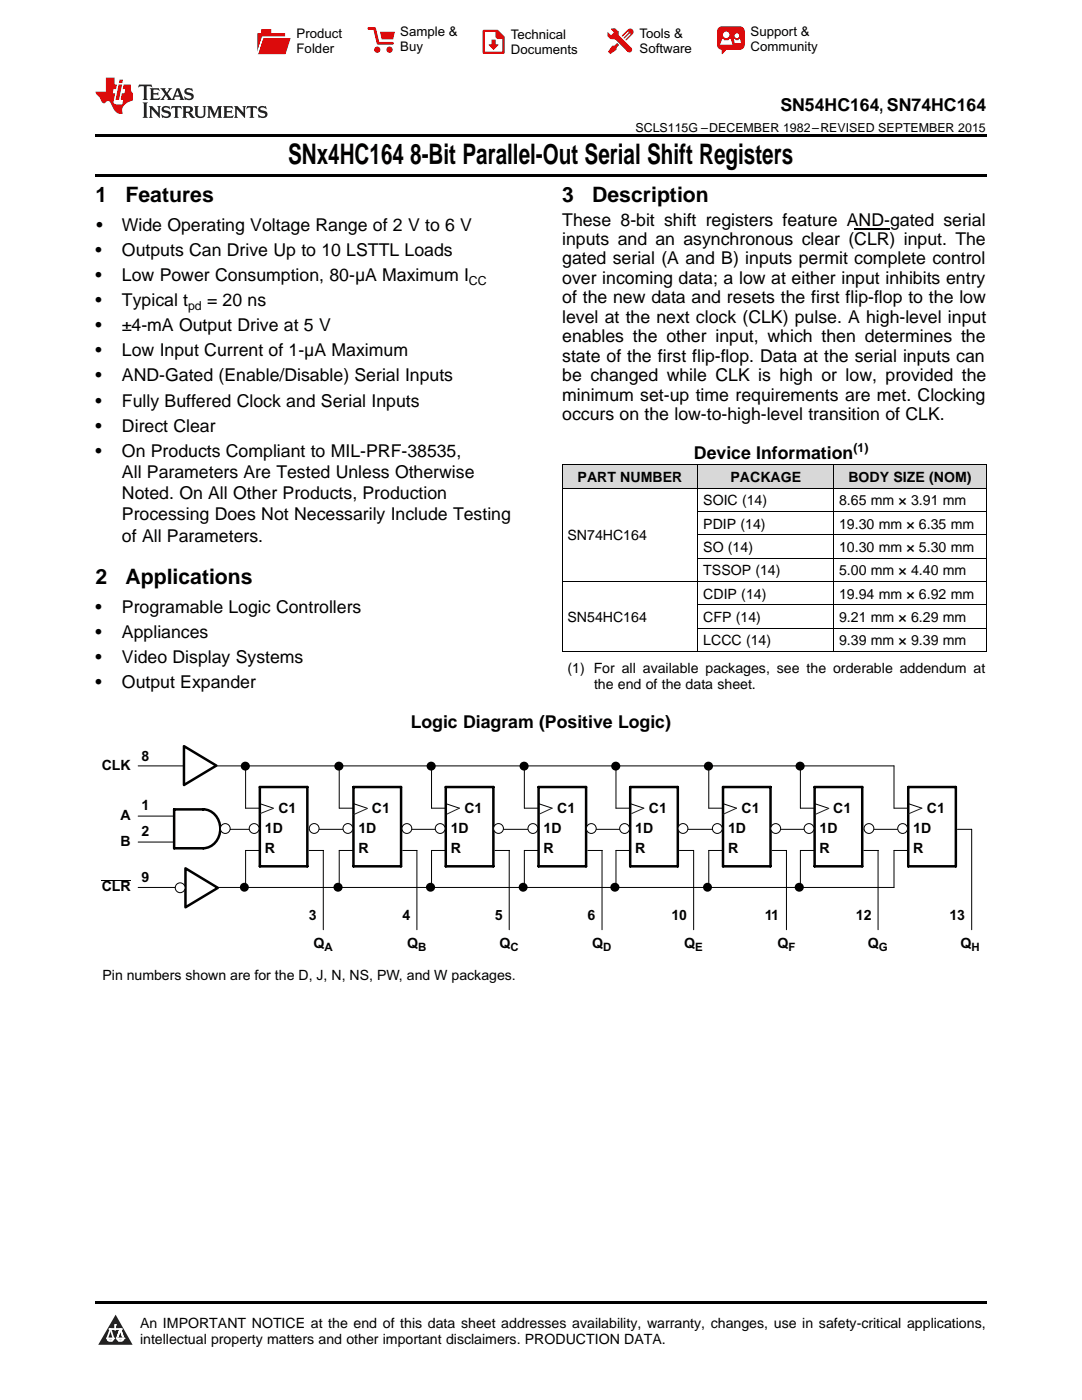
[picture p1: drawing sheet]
<svg xmlns="http://www.w3.org/2000/svg" width="216mm" height="279mm" viewBox="0 0 216 279" stroke-linecap="round" stroke-linejoin="round" font-family="sans-serif">
<g fill="#d8d8d8">
<path d="M112.2 92.8h27.1v4.7h-27.1z"/>
<path d="M139.3 92.8h27.1v4.7h-27.1z"/>
<path d="M166.4 92.8h30.4v4.7h-30.4z"/>
</g>
<path d="M23.1 262.4l3.4 6h-6.9z" fill="#231f20"/>
<path d="M21.4 267.1h1.2l-.3 .5h-.3a.55 .55 0 0 1-.6-.5z" fill-rule="evenodd" fill="#fff"/>
<path d="M21.4 267.1h1.2l-.3 .5h-.3a.55 .55 0 0 1-.6-.5z" fill="none" stroke="#231f20" stroke-width=".34"/>
<path d="M21.4 267.1l1.2 .1-.3 .4h-.5z" fill="none" stroke="#fff" stroke-width=".34"/>
<path d="M23 265.3h.1" fill="none" stroke="#fff" stroke-width=".34"/>
<path d="M23 264.4v.9z" fill="#fff"/>
<path d="M23 264.4v.9z" fill="none" stroke="#fff" stroke-width=".34"/>
<circle cx="23" cy="264.4" r=".17" fill="#fff"/>
<path d="M21.9 265.2h.1" fill="none" stroke="#fff" stroke-width=".34"/>
<path d="M21.9 265.2h2.3z" fill="#fff"/>
<path d="M21.9 265.2h2.3z" fill="none" stroke="#fff" stroke-width=".34"/>
<circle cx="24.2" cy="265.2" r=".17" fill="#fff"/>
<path d="M23.3 267.1h.1" fill="none" stroke="#fff" stroke-width=".34"/>
<path d="M24 265.2l-.7 1.9z" fill="#fff"/>
<path d="M24 265.2l-.7 1.9z" fill="none" stroke="#fff" stroke-width=".34"/>
<path d="M24 265.2l.7 1.9z" fill="#fff"/>
<path d="M24 265.2l.7 1.9z" fill="none" stroke="#fff" stroke-width=".34"/>
<path d="M24.6 267.1h.1" fill="none" stroke="#fff" stroke-width=".34"/>
<circle cx="21.4" cy="267.1" r=".17" fill="#fff"/>
<path d="M22.1 265.2l-.7 1.9z" fill="#fff"/>
<path d="M22.1 265.2l-.7 1.9z" fill="none" stroke="#fff" stroke-width=".34"/>
<path d="M22.1 265.2l.5 1.9z" fill="#fff"/>
<path d="M22.1 265.2l.5 1.9z" fill="none" stroke="#fff" stroke-width=".34"/>
<circle cx="22.6" cy="267.1" r=".17" fill="#fff"/>
<path d="M23.4 267.1h1.3a.65 .65 0 0 1-.7 .5 .65 .65 0 0 1-.6-.5z" fill-rule="evenodd" fill="#fff"/>
<path d="M23.4 267.1h1.3a.65 .65 0 0 1-.7 .5 .65 .65 0 0 1-.6-.5z" fill="none" stroke="#231f20" stroke-width=".34"/>
<path d="M23.4 267.1h1.3l-.4 .5h-.6z" fill="none" stroke="#fff" stroke-width=".34"/>
<path d="M23.3 267.1h.1" fill="none" stroke="#fff" stroke-width=".34"/>
<circle cx="24.7" cy="267.1" r=".17" fill="#fff"/>
<path d="M19 259.7h177.8v.5h-177.8z" fill="#000"/>
<path d="M27.6 152.9h150.8M20.3 175.6h5.8" fill="none" stroke="#000" stroke-width=".2"/>
<path d="M36.7 148.9l6.5 3.9-6.5 3.9z" fill="#fff"/>
<path d="M36.7 148.9l6.5 3.9-6.5 3.9z" fill="none" stroke="#000" stroke-width=".5"/>
<path d="M27.6 177.1h150.8" fill="none" stroke="#000" stroke-width=".2"/>
<path d="M37 173.3l6.5 3.9-6.5 3.9z" fill="#fff"/>
<path d="M37 173.3l6.5 3.9-6.5 3.9z" fill="none" stroke="#000" stroke-width=".5"/>
<circle cx="35.9" cy="177.2" r=".98" fill="#fff"/>
<circle cx="35.9" cy="177.2" r=".98" fill="none" stroke="#000" stroke-width=".2"/>
<path d="M40.5 161.5a4 4 0 0 1 3.4 2.9 4 4 0 0 1-1.4 4.2l-1.2 .6-.7 .1M40.6 161.5h-5.9v7.8h5.9" fill="none" stroke="#000" stroke-width=".5"/>
<circle cx="44.9" cy="165.4" r=".98" fill="#fff"/>
<g fill="none" stroke="#000" stroke-width=".2">
<path d="M27.6 168.1h7M27.6 162.9h7M46 165.5h5.8M51.8 160.4l2.7 .9"/>
<circle cx="44.9" cy="165.4" r=".98"/>
</g>
<path d="M51.8 157.1h9.5v15.8h-9.5z" fill="none" stroke="#000" stroke-width=".5"/>
<circle cx="50.7" cy="165.4" r=".98" fill="#fff"/>
<g fill="none" stroke="#000" stroke-width=".2">
<path d="M49 152.9v8.4M49 161.3h2.8M51.8 169.7h-2.8v7.4M61.7 169.7h2.8v15.9M61.7 165.5h8.8M70.5 160.4l2.7 .9"/>
<circle cx="50.7" cy="165.4" r=".98"/>
</g>
<g fill="#000">
<circle cx="49" cy="152.9" r=".73"/>
<circle cx="48.8" cy="177.1" r=".72"/>
</g>
<g fill="none" stroke="#000" stroke-width=".34">
<circle cx="49" cy="152.9" r=".73"/>
<circle cx="48.8" cy="177.1" r=".72"/>
</g>
<path d="M70.5 157.1h9.5v15.8h-9.5z" fill="none" stroke="#000" stroke-width=".5"/>
<circle cx="69.4" cy="165.3" r=".98" fill="#fff"/>
<g fill="none" stroke="#000" stroke-width=".2">
<path d="M67.7 152.9v8.4h2.8M70.5 169.7h-2.8v7.4M80.3 169.7h2.9v15.9"/>
<circle cx="69.4" cy="165.3" r=".98"/>
</g>
<g fill="#000">
<circle cx="67.6" cy="152.9" r=".73"/>
<circle cx="67.5" cy="177.1" r=".73"/>
</g>
<g fill="none" stroke="#000" stroke-width=".34">
<circle cx="67.6" cy="152.9" r=".73"/>
<circle cx="67.5" cy="177.1" r=".73"/>
</g>
<circle cx="62.7" cy="165.3" r=".98" fill="#fff"/>
<g fill="none" stroke="#000" stroke-width=".2">
<path d="M80.1 165.5h8.8M89 160.4l2.7 .9"/>
<circle cx="62.7" cy="165.3" r=".98"/>
</g>
<path d="M88.9 157.1h9.5v15.8h-9.5z" fill="none" stroke="#000" stroke-width=".5"/>
<circle cx="87.8" cy="165.4" r=".98" fill="#fff"/>
<g fill="none" stroke="#000" stroke-width=".2">
<path d="M86.1 152.9v8.4h2.8M88.9 169.7h-2.8v7.4M98.6 165.5h8.9M98.8 169.7h2.8v15.9M107.5 160.4l2.7 .9"/>
<circle cx="87.8" cy="165.4" r=".98"/>
</g>
<g fill="#000">
<circle cx="86" cy="152.9" r=".73"/>
<circle cx="85.9" cy="177.1" r=".73"/>
</g>
<g fill="none" stroke="#000" stroke-width=".34">
<circle cx="86" cy="152.9" r=".73"/>
<circle cx="85.9" cy="177.1" r=".73"/>
</g>
<path d="M107.5 157.1h9.4v15.8h-9.4z" fill="none" stroke="#000" stroke-width=".5"/>
<circle cx="106.3" cy="165.4" r=".98" fill="#fff"/>
<g fill="none" stroke="#000" stroke-width=".2">
<path d="M104.6 152.9v8.4h2.9M107.5 169.7h-2.9v7.4M116.9 165.5h8.8M117.3 169.7h2.8v15.9M125.8 160.4l2.7 .9"/>
<circle cx="106.3" cy="165.4" r=".98"/>
</g>
<g fill="#000">
<circle cx="104.6" cy="152.9" r=".73"/>
<circle cx="104.4" cy="177.1" r=".72"/>
</g>
<g fill="none" stroke="#000" stroke-width=".34">
<circle cx="104.6" cy="152.9" r=".73"/>
<circle cx="104.4" cy="177.1" r=".72"/>
</g>
<path d="M125.7 157.1h9.5v15.8h-9.5z" fill="none" stroke="#000" stroke-width=".5"/>
<circle cx="124.6" cy="165.4" r=".98" fill="#fff"/>
<g fill="none" stroke="#000" stroke-width=".2">
<path d="M122.9 152.9v8.4h2.8M125.7 169.7h-2.8v7.4M135.4 165.5h8.9M135.6 169.7h2.8v15.9M144.3 160.4l2.7 .9"/>
<circle cx="124.6" cy="165.4" r=".98"/>
</g>
<g fill="#000">
<circle cx="122.9" cy="152.9" r=".73"/>
<circle cx="122.7" cy="177.1" r=".73"/>
</g>
<g fill="none" stroke="#000" stroke-width=".34">
<circle cx="122.9" cy="152.9" r=".73"/>
<circle cx="122.7" cy="177.1" r=".73"/>
</g>
<path d="M144.3 157.1h9.4v15.8h-9.4z" fill="none" stroke="#000" stroke-width=".5"/>
<circle cx="143.1" cy="165.4" r=".98" fill="#fff"/>
<g fill="none" stroke="#000" stroke-width=".2">
<path d="M141.4 152.9v8.4h2.9M144.3 169.7h-2.9v7.4M153.7 165.5h8.8M154.1 169.7h2.8v15.9M162.6 160.4l2.7 .9"/>
<circle cx="143.1" cy="165.4" r=".98"/>
</g>
<g fill="#000">
<circle cx="141.4" cy="152.9" r=".73"/>
<circle cx="141.2" cy="177.1" r=".72"/>
</g>
<g fill="none" stroke="#000" stroke-width=".34">
<circle cx="141.4" cy="152.9" r=".73"/>
<circle cx="141.2" cy="177.1" r=".72"/>
</g>
<path d="M162.5 157.1h9.5v15.8h-9.5z" fill="none" stroke="#000" stroke-width=".5"/>
<circle cx="161.4" cy="165.4" r=".98" fill="#fff"/>
<g fill="none" stroke="#000" stroke-width=".2">
<path d="M159.7 152.9v8.4h2.8M162.5 169.7h-2.8v7.4M172.4 169.7h2.8v15.9"/>
<circle cx="161.4" cy="165.4" r=".98"/>
</g>
<g fill="#000">
<circle cx="159.7" cy="152.9" r=".73"/>
<circle cx="159.5" cy="177.1" r=".73"/>
</g>
<g fill="none" stroke="#000" stroke-width=".34">
<circle cx="159.7" cy="152.9" r=".73"/>
<circle cx="159.5" cy="177.1" r=".73"/>
</g>
<circle cx="81.2" cy="165.4" r=".98" fill="#fff"/>
<circle cx="81.2" cy="165.4" r=".98" fill="none" stroke="#000" stroke-width=".2"/>
<circle cx="99.5" cy="165.3" r=".98" fill="#fff"/>
<circle cx="99.5" cy="165.3" r=".98" fill="none" stroke="#000" stroke-width=".2"/>
<circle cx="118" cy="165.4" r=".98" fill="#fff"/>
<circle cx="118" cy="165.4" r=".98" fill="none" stroke="#000" stroke-width=".2"/>
<circle cx="136.3" cy="165.3" r=".98" fill="#fff"/>
<circle cx="136.3" cy="165.3" r=".98" fill="none" stroke="#000" stroke-width=".2"/>
<circle cx="154.8" cy="165.4" r=".98" fill="#fff"/>
<g fill="none" stroke="#000" stroke-width=".2">
<path d="M172.4 165.5h8.8M181.2 160.4l2.7 .9"/>
<circle cx="154.8" cy="165.4" r=".98"/>
</g>
<path d="M181.2 157.1h9.5v15.8h-9.5z" fill="none" stroke="#000" stroke-width=".5"/>
<circle cx="180.1" cy="165.4" r=".98" fill="#fff"/>
<g fill="none" stroke="#000" stroke-width=".2">
<path d="M178.4 152.9v8.4h2.8M181.2 169.7h-2.8v7.4M191 165.5h2.9v20.1"/>
<circle cx="180.1" cy="165.4" r=".98"/>
</g>
<circle cx="173.4" cy="165.4" r=".98" fill="#fff"/>
<g fill="none" stroke="#000" stroke-width=".2">
<path d="M112.2 97.4h84.6M112.2 92.8h84.6M112.2 92.8v37.3M139.2 92.8v37.3M166.3 92.8v37.3M196.8 92.8v37.3M112.2 116h84.6M139.3 111.4h57.5M139.3 106.7h57.5M139.3 102.1h57.5M112.2 130h84.6M139.3 125.4h57.5"/>
<path d="M139.3 120.7h57.5"/>
<circle cx="173.4" cy="165.4" r=".98"/>
</g>
<path d="M54.5 161.3l-2.6 1.1M73.3 161.3l-2.8 1.3M91.7 161.3l-2.5 1.2M110.2 161.3l-2.5 1.1M128.5 161.3l-2.5 1.1M147 161.3l-2.7 1.2M165.4 161.3l-2.6 1.2M183.9 161.3l-2.7 1.1" fill="none" stroke="#231f20" stroke-width=".2"/>
<path d="M19 34.8h177.8v.5h-177.8zM19 26.8h177.8v.6h-177.8z" fill="#000"/>
<path d="M27.7 16.9l-.1 .6 .6-.3h.5v.2v2.2l-.2 .4h1l-.2-.4v-2.2v-.2h.5l.6 .3-.2-.6zM29.9 17.6l.2 .4v1.6l-.2 .4h1.9l.1-.6a1.09 1.09 0 0 1-1.3 .1v-.6h.6l.4 .2v-.7l-.2 .2h-.8v-.6l.2-.1a1.01 1.01 0 0 1 1 .3l-.1-.6zM32 17.6l.9 1.2-1 1.2h.9l-.2-.3 .5-.7 .5 .7-.3 .3h1.7l-.2-.3 .1-.4h1l.1 .4-.2 .3h1l-.3-.4-.7-2h-.5l-1 2.2-.8-1.1 .9-1.1h-.9l.2 .2-.4 .7-.4-.7 .2-.2zM35.4 18l.4 1h-.8zM37 17.7a.66 .66 0 0 0-.2 .8 .66 .66 0 0 0 .6 .4l.7 .2 .1 .2a.8 .8 0 0 1-.7 .4 .8 .8 0 0 1-.7-.5l.1 .8 .2-.2a.94 .94 0 0 0 1.1 .1 .94 .94 0 0 0 .4-.9 1.48 1.48 0 0 0-1.3-.6v-.4a1.1 1.1 0 0 1 1.2 .2l-.2-.6-.2 .1-.5-.1zM28.5 20.4l.2 .4v2.3l-.2 .4h1l-.2-.4v-2.3l.2-.4zM29.7 21.2l.2 .4v1.5l-.2 .4h.8l-.3-.4 .1-1.3 1.6 1.8v-2l.2-.4h-.7l.2 .2v1.1l-1.2-1.3zM32.5 21.3a.66 .66 0 0 0-.2 .8 .66 .66 0 0 0 .6 .4l.6 .2 .2 .2a.8 .8 0 0 1-.8 .4 .8 .8 0 0 1-.7-.5l.2 .7 .2-.1a.94 .94 0 0 0 1 .1 .94 .94 0 0 0 .5-1 1.47 1.47 0 0 0-1.3-.6l-.1-.3a1.1 1.1 0 0 1 1.3 .2l-.2-.6-.2 .1-.5-.2zM34.3 21.2l-.2 .6a.64 .64 0 0 1 .8-.3v1.6l-.2 .4h1l-.3-.4 .1-1.6a.66 .66 0 0 1 .8 .3l-.2-.6zM36.3 21.2l.3 .4v1.5l-.3 .4h1l-.2-.2v-.7h.5l.1 .1a.8 .8 0 0 0 1.2 .7l-1-1a.62 .62 0 0 0 .6-.5 .62 .62 0 0 0-.6-.7zM37.1 21.5h.1a.48 .48 0 0 1 .6 0 .48 .48 0 0 1 .1 .6l-.2 .1-.6 .1zM38.7 21.2l.2 .2a2.29 2.29 0 0 0 .4 2 1.05 1.05 0 0 0 1.7-.7v-1.3l.2-.2h-.8l.2 .4v1.1a.61 .61 0 0 1-.6 .6 .61 .61 0 0 1-.6-.6v-1.1l.3-.4zM41.3 21.2l.3 .4v1.5l-.3 .4h.8l-.2-.4v-1.4l.8 1.9 .9-1.9v1.4l-.2 .4h.9l-.2-.4v-1.5l.2-.4h-.8l-.7 1.5-.6-1.5zM44.5 21.2l.2 .4v1.5l-.2 .4h1.9l.2-.6a1.1 1.1 0 0 1-1.4 .2v-.7h.6l.4 .2v-.6l-.2 .1-.8 .1v-.6l.2-.1a1.02 1.02 0 0 1 1.1 .2l-.2-.5zM46.7 21.2l.2 .4v1.5l-.2 .4h.8l-.3-.4 .1-1.3 1.6 1.8v-2l.2-.4h-.7l.2 .2v1.1l-1.2-1.3zM49.3 21.2l-.1 .6a.64 .64 0 0 1 .8-.3v1.6l-.3 .4h1l-.2-.4v-1.6a.66 .66 0 0 1 .8 .3l-.1-.6zM51.7 21.3a.66 .66 0 0 0-.2 .7 .66 .66 0 0 0 .7 .5l.6 .2 .1 .2a.8 .8 0 0 1-.7 .4 .8 .8 0 0 1-.7-.5l.1 .7 .2-.1a.94 .94 0 0 0 1.1 .1 .94 .94 0 0 0 .4-1 1.48 1.48 0 0 0-1.2-.6l-.1-.3a1.1 1.1 0 0 1 1.2 .2l-.2-.6-.1 .1-.6-.2z" fill="#231f20"/>
<path d="M21.1 15.5v2.8h-2v.4l.9 .9a.96 .96 0 0 0 1 1 .59 .59 0 0 1 .5-.4 .59 .59 0 0 1 .5 .3l.4 .8a1.61 1.61 0 0 0 2.1 1.3 1.63 1.63 0 0 1 1.1-2.2l.9-.3v-1.5a1.6 1.6 0 0 1-.4-1.7h-1.4l-.2 .9h.5l-.2 .8h-.5l-.2 1v.3h.5l-.2 .9h-.7a.74 .74 0 0 1-1-.6l.3-1.6h-.5l.2-.8h.5l.1-.9h-.4v-1.4zM23.7 16.9l-.7 3h.8l.6-3zM23.8 15.9l-.1 .7h.7l.2-.7z" fill="#ee1d23"/>
<g fill="#d60000">
<path d="M52.1 5.8h2v.8h2.8v4.2h-5.5v-4.2h.7z" fill-rule="evenodd"/>
<path d="M52.4 7.5h5.6l-1 3.3h-5.6z" fill-rule="evenodd"/>
</g>
<path d="M52.4 7.4h5.7l-.1 .1h-5.5l-1.1 3.3z" fill-rule="evenodd" fill="#fff"/>
<path d="M52.4 7.4h5.7l-.1 .1h-5.5l-1.1 3.3z" fill="none" stroke="#fff" stroke-width=".2"/>
<path d="M73.6 5.7h1.1l.7 2.9h2.9" fill="none" stroke="#d60000" stroke-width=".55"/>
<g fill="#d60000">
<path d="M75.8 6.3h3l-.4 1.6h-2.2z" fill-rule="evenodd"/>
<circle cx="75.3" cy="9.9" r=".62"/>
<circle cx="77.7" cy="9.9" r=".62"/>
</g>
<path d="M96.5 6.2h2.7l1.3 1.2v3.1h-4z" fill="none" stroke="#d60000" stroke-width=".44"/>
<g fill="#d60000">
<path d="M98.1 7.9h.8v1h.5l-.9 1.1-1-1v-.1h.6z" fill-rule="evenodd"/>
<path d="M98.9 6.2h.3l1.3 1.2v.4h-1.3l-.3-.4z" fill-rule="evenodd"/>
<path d="M121.9 5.7h.8l.7 .6 .1 .7 2.5 2.5-.8 .8-2.3-2.3-1.1-.2-.6-.6v-.8l.7 .6 .5-.4v-.2l-.5-.5z" fill-rule="evenodd"/>
<path d="M122.2 9.1h.4l.5-.5 .4 .4-.5 .5v.4l-1.2 .9-.5-.5z" fill-rule="evenodd"/>
<path d="M125.3 5.9a.67 .67 0 0 1 .9 0 .67 .67 0 0 1 0 .9z" fill-rule="evenodd"/>
<path d="M125.3 5.9l.9 .9-1.2 1.2h-.2v-.2l1-.9v-.2h-.2l-.9 1h-.2v-.2l.9-1 .1-.2h-.3l-.9 1h-.2v-.2z" fill-rule="evenodd"/>
<circle cx="125.6" cy="9.9" r=".54"/>
</g>
<path d="M123.3 6.3v.7" fill="none" stroke="#d60000" stroke-width=".2"/>
<g fill="#d60000">
<path d="M143.4 5.5l.6-.2h3.6a.95 .95 0 0 1 1 .9v2.8a.95 .95 0 0 1-1 .9h-3.6a.95 .95 0 0 1-.9-.9v-2.8z" fill-rule="evenodd"/>
<path d="M144 9.9h.9l-.7 .9h-.2z" fill-rule="evenodd"/>
</g>
<g fill="#fff">
<path d="M146.6 8.6h1.3z"/>
<path d="M144.1 7.8h.3l.1 .2h.8l.2-.2h.3l.4 1.1h-2.5z" fill-rule="evenodd"/>
<path d="M146.4 7.8h.3l.1 .2h.5l.2-.2h.2l.2 .8h-1.3z" fill-rule="evenodd"/>
<circle cx="144.9" cy="6.9" r=".65"/>
<circle cx="147" cy="7.1" r=".48"/>
</g>
<path d="M170.5 45.8h7" fill="none" stroke="#000" stroke-width=".25"/>
<g font-size="5.6">
<text x="57.5" y="32.8">SNx4HC164</text>
<text x="81.9" y="32.8">8-Bit Parallel-Out Serial Shift Registers</text>
</g>
<g font-size="4.2">
<text x="19" y="40.4">1</text>
<text x="25" y="40.4">Features</text>
<text x="112.2" y="40.4">3</text>
<text x="118.2" y="40.4">Description</text>
<text x="19" y="116.5">2</text>
<text x="25" y="116.5">Applications</text>
</g>
<g font-size="3.5">
<text x="155.7" y="22.2">SN54HC164, SN74HC164</text>
<text x="19.2" y="46.1">•</text>
<text x="24.3" y="46.1">Wide Operating Voltage Range of 2 V to 6 V</text>
<text x="112.2" y="45">These 8-bit shift registers feature AND-gated serial</text>
<text x="19" y="51.1">•</text>
<text x="24.3" y="51.1">Outputs Can Drive Up to 10 LSTTL Loads</text>
<text x="112.2" y="48.9">inputs and an asynchronous clear (CLR) input. The</text>
<text x="112.2" y="52.8">gated serial (A and B) inputs permit complete control</text>
<text x="19" y="56.1">•</text>
<text x="24.3" y="56.1">Low Power Consumption, 80-μA Maximum I</text>
<text x="112.2" y="56.7">over incoming data; a low at either input inhibits entry</text>
<text x="19" y="61.1">•</text>
<text x="24.3" y="61.1">Typical t</text>
<text x="41.3" y="61.1">= 20 ns</text>
<text x="112.2" y="60.5">of the new data and resets the first flip-flop to the low</text>
<text x="112.2" y="64.4">level at the next clock (CLK) pulse. A high-level input</text>
<text x="19" y="66.1">•</text>
<text x="19" y="71.1">•</text>
<text x="24.3" y="66.1">±4-mA Output Drive at 5 V</text>
<text x="24.3" y="71.1">Low Input Current of 1-μA Maximum</text>
<text x="112.2" y="68.3">enables the other input, which then determines the</text>
<text x="19" y="76.1">•</text>
<text x="24.3" y="76.1">AND-Gated (Enable/Disable) Serial Inputs</text>
<text x="112.2" y="72.2">state of the first flip-flop. Data at the serial inputs can</text>
<text x="112.2" y="76.1">be changed while CLK is high or low, provided the</text>
<text x="19" y="81.1">•</text>
<text x="24.3" y="81.1">Fully Buffered Clock and Serial Inputs</text>
<text x="112.2" y="79.9">minimum set-up time requirements are met. Clocking</text>
<text x="112.2" y="83.8">occurs on the low-to-high-level transition of CLK.</text>
<text x="19" y="86.1">•</text>
<text x="24.3" y="86.1">Direct Clear</text>
<text x="19" y="91.2">•</text>
<text x="24.3" y="91.2">On Products Compliant to MIL-PRF-38535,</text>
<text x="24.3" y="95.4">All Parameters Are Tested Unless Otherwise</text>
<text x="138.5" y="91.5">Device Information</text>
<text x="24.3" y="99.6">Noted. On All Other Products, Production</text>
<text x="24.3" y="103.9">Processing Does Not Necessarily Include Testing</text>
<text x="24.3" y="108.1">of All Parameters.</text>
<text x="19" y="122.2">•</text>
<text x="24.3" y="122.2">Programable Logic Controllers</text>
<text x="19" y="127.2">•</text>
<text x="24.3" y="127.2">Appliances</text>
<text x="19" y="132.3">•</text>
<text x="19" y="137.3">•</text>
<text x="24.3" y="132.3">Video Display Systems</text>
<text x="24.3" y="137.3">Output Expander</text>
<text x="82" y="145.2">Logic Diagram (Positive Logic)</text>
</g>
<g font-size="2.8">
<text x="115.3" y="96.2">PART NUMBER</text>
<text x="140.3" y="100.9">SOIC (14)</text>
<text x="145.8" y="96.2">PACKAGE</text>
<text x="167.4" y="100.9">8.65 mm × 3.91 mm</text>
<text x="169.3" y="96.2">BODY SIZE (NOM)</text>
<text x="113.2" y="107.8">SN74HC164</text>
<text x="140.3" y="105.5">PDIP (14)</text>
<text x="167.4" y="105.5">19.30 mm × 6.35 mm</text>
<text x="140.3" y="110.2">SO (14)</text>
<text x="167.4" y="110.2">10.30 mm × 5.30 mm</text>
<text x="140.3" y="114.8">TSSOP (14)</text>
<text x="140.3" y="119.5">CDIP (14)</text>
<text x="167.4" y="114.8">5.00 mm × 4.40 mm</text>
<text x="167.4" y="119.5">19.94 mm × 6.92 mm</text>
<text x="113.2" y="124.1">SN54HC164</text>
<text x="140.3" y="124.1">CFP (14)</text>
<text x="167.4" y="124.1">9.21 mm × 6.29 mm</text>
<text x="140.3" y="128.8">LCCC (14)</text>
<text x="167.4" y="128.8">9.39 mm × 9.39 mm</text>
<text x="113.2" y="134.3">(1) For all available packages, see the orderable addendum at</text>
<text x="118.5" y="137.5">the end of the data sheet.</text>
<text x="20.3" y="153.7">CLK</text>
<text x="28.2" y="151.8">8</text>
<text x="28.2" y="161.8">1</text>
<text x="24" y="163.6">A</text>
<text x="28.2" y="166.9">2</text>
<text x="52.8" y="166.3">1D</text>
<text x="55.5" y="162.2">C1</text>
<text x="71.5" y="166.3">1D</text>
<text x="74.2" y="162.2">C1</text>
<text x="89.9" y="166.3">1D</text>
<text x="92.7" y="162.2">C1</text>
<text x="108.5" y="166.3">1D</text>
<text x="111.2" y="162.2">C1</text>
<text x="126.7" y="166.3">1D</text>
<text x="129.5" y="162.2">C1</text>
<text x="145.3" y="166.3">1D</text>
<text x="148" y="162.2">C1</text>
<text x="163.5" y="166.3">1D</text>
<text x="166.3" y="162.2">C1</text>
<text x="182.2" y="166.3">1D</text>
<text x="184.9" y="162.2">C1</text>
<text x="24" y="168.8">B</text>
<text x="52.8" y="170.3">R</text>
<text x="71.5" y="170.3">R</text>
<text x="89.9" y="170.3">R</text>
<text x="108.5" y="170.3">R</text>
<text x="126.7" y="170.3">R</text>
<text x="145.3" y="170.3">R</text>
<text x="163.5" y="170.3">R</text>
<text x="182.2" y="170.3">R</text>
<text x="20.3" y="177.9">CLR</text>
<text x="28.2" y="176">9</text>
<text x="61.6" y="183.6">3</text>
<text x="80.3" y="183.6">4</text>
<text x="98.7" y="183.6">5</text>
<text x="117.2" y="183.6">6</text>
<text x="134" y="183.6">10</text>
<text x="152.6" y="183.6">11</text>
<text x="170.8" y="183.6">12</text>
<text x="189.4" y="183.6">13</text>
<text x="62.5" y="189.1">Q</text>
<text x="81.2" y="189.1">Q</text>
<text x="99.6" y="189.1">Q</text>
<text x="118.2" y="189.1">Q</text>
<text x="136.5" y="189.1">Q</text>
<text x="155.1" y="189.1">Q</text>
<text x="173.2" y="189.1">Q</text>
<text x="191.7" y="189.1">Q</text>
<text x="20.4" y="195.7">Pin numbers shown are for the D, J, N, NS, PW, and W packages.</text>
<text x="27.9" y="265">An IMPORTANT NOTICE at the end of this data sheet addresses availability, warranty, changes, use in safety-critical applications,</text>
<text x="27.9" y="268.2">intellectual property matters and other important disclaimers. PRODUCTION DATA.</text>
</g>
<g font-size="2.6">
<text x="59.2" y="7.6">Product</text>
<text x="59.2" y="10.6">Folder</text>
<text x="79.9" y="7.3">Sample &amp;</text>
<text x="79.9" y="10.2">Buy</text>
<text x="101.9" y="7.8">Technical</text>
<text x="101.9" y="10.8">Documents</text>
<text x="127.6" y="7.6">Tools &amp;</text>
<text x="127.6" y="10.6">Software</text>
<text x="149.8" y="7.2">Support &amp;</text>
<text x="149.8" y="10.2">Community</text>
</g>
<g font-size="2.5">
<text x="126.8" y="26.3">SCLS115G –DECEMBER 1982–REVISED SEPTEMBER 2015</text>
<text x="93.6" y="56.8">CC</text>
<text x="37.5" y="61.8">pd</text>
<text x="170.3" y="90.1">(1)</text>
</g>
<g font-size="2.3">
<text x="64.7" y="189.8">A</text>
<text x="83.4" y="189.8">B</text>
<text x="101.8" y="189.8">C</text>
<text x="120.4" y="189.8">D</text>
<text x="138.7" y="189.8">E</text>
<text x="157.3" y="189.8">F</text>
<text x="175.4" y="189.8">G</text>
<text x="193.9" y="189.8">H</text>
</g>
</svg>
